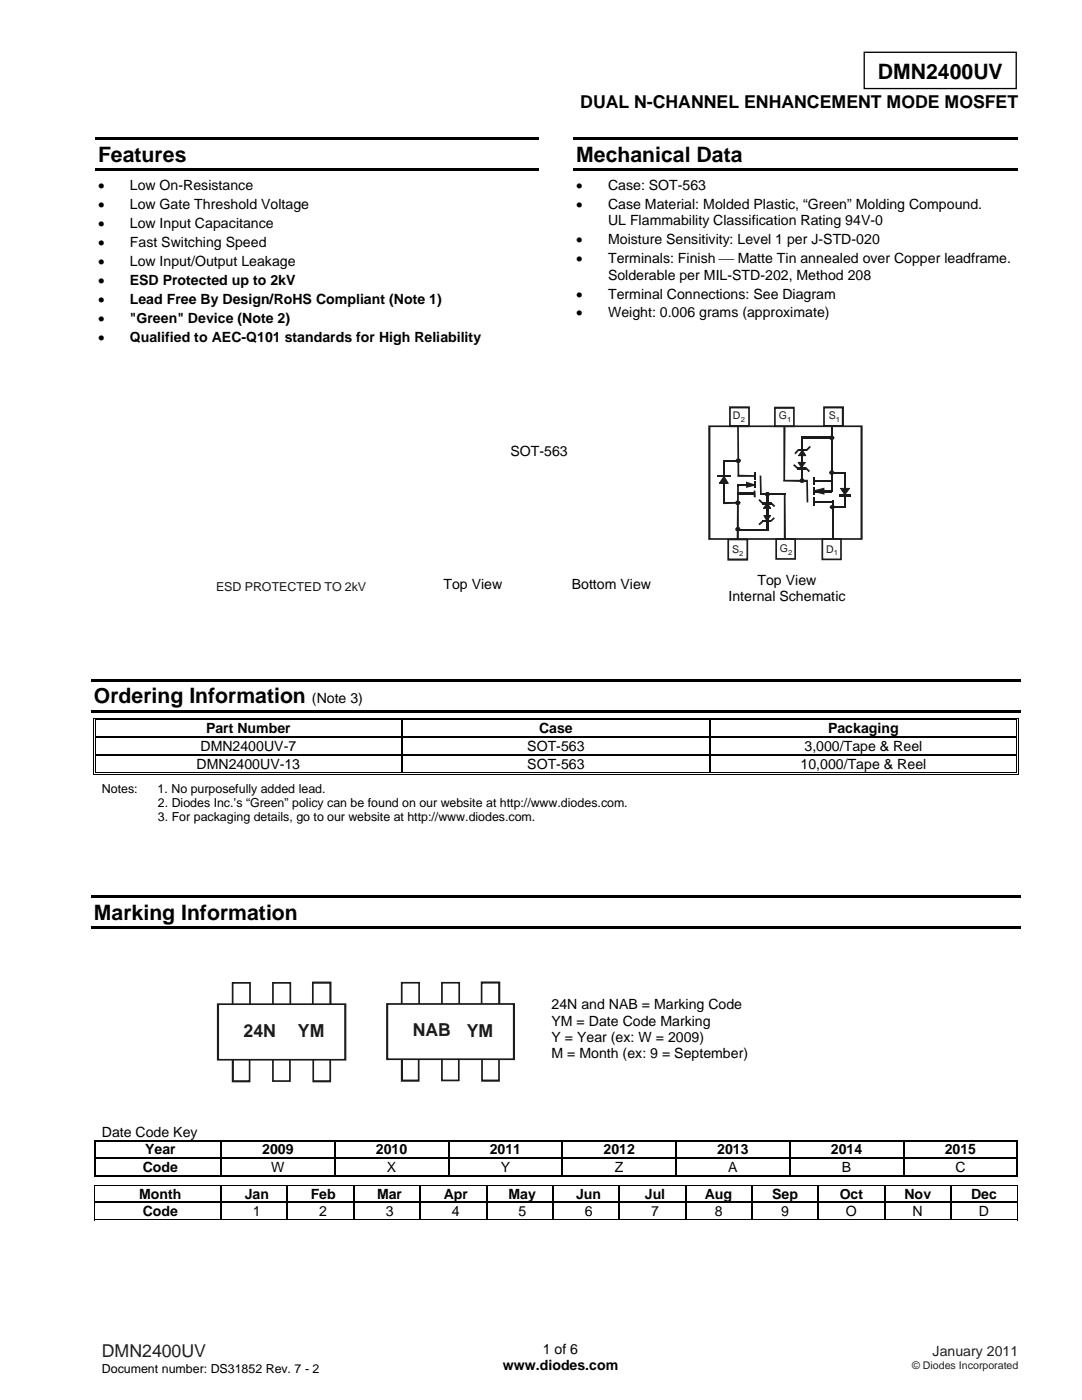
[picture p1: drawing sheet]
<svg xmlns="http://www.w3.org/2000/svg" width="216mm" height="279mm" viewBox="0 0 216 279" stroke-linecap="round" stroke-linejoin="round" font-family="sans-serif">
<path d="M172.4 10.4h30.4v7.3h-30.4z" fill="none" stroke="#000" stroke-width=".26"/>
<g fill="#000">
<path d="M19 27.5h88.6v.5h-88.6zM19 33.5h88.6v.6h-88.6zM114.4 27.5h88.7v.5h-88.7zM114.4 33.5h88.7v.6h-88.7zM18.2 135.6h185.5v.5h-185.5zM18.2 141.6h185.5v.6h-185.5zM18.6 143.2h.2v.6h-.2zM18.6 143.2h.5v.2h-.5zM18.6 147h.2v.3h-.2zM18.6 150.5h.2v.3h-.2zM18.6 154.4h.5v.2h-.5zM18.9 143.6h.2v.2h-.2z"/>
<path d="M18.9 143.6h.2v.1h-.2zM18.9 147h.2v.3h-.2zM18.9 150.5h.2v.3h-.2zM18.9 154.1h.2v.1h-.2zM80.2 143.7l.2 .1zM80.2 143.2h.5v.2h-.5zM80.2 143.6h.5v.1h-.5zM80.2 147h.2v.3h-.2zM80.2 150.5h.2v.3h-.2zM80.2 154.1h.5v.1h-.5zM141.5 143.7l.2 .1zM141.5 143.2h.5v.2h-.5z"/>
<path d="M141.5 143.6h.5v.1h-.5zM141.5 147h.2v.3h-.2zM141.5 150.5h.2v.3h-.2zM141.5 154.1h.5v.1h-.5zM141.5 154.4h.5v.2h-.5zM202.8 143.2h.5v.2h-.5zM202.8 143.6h.1v.2h-.1zM202.8 143.6h.1v.1h-.1zM202.8 147h.1v.3h-.1zM202.8 150.5h.1v.3h-.1zM202.8 154.4h.5v.2h-.5zM202.8 154.1h.1v.1h-.1z"/>
<path d="M203.1 143.2h.2v.6h-.2zM203.1 147h.2v.3h-.2zM203.1 150.5h.2v.3h-.2zM203.1 154.1h.2v.5h-.2zM18.2 178.7h185.5v.5h-185.5zM18.2 184.8h185.5v.5h-185.5zM18.7 227.5h.3v.3h-.3zM18.7 231h.3v.3h-.3zM18.8 236.4h.1v.2h-.1zM44 227.5h.3v.3h-.3zM44 231h.3v.3h-.3zM66.7 227.5h.3v.3h-.3z"/>
<path d="M66.7 231h.3v.3h-.3zM89.4 227.5h.2v.3h-.2zM89.4 231h.2v.3h-.2zM112.1 227.5h.3v.3h-.3zM112.1 231h.3v.3h-.3zM134.8 227.5h.2v.3h-.2zM134.8 231h.2v.3h-.2zM157.5 227.5h.2v.3h-.2zM157.5 231h.2v.3h-.2zM180.2 227.5h.2v.3h-.2zM180.2 231h.2v.3h-.2zM202.9 227.5h.2v.3h-.2z"/>
<path d="M202.9 231h.2v.3h-.2zM202.9 234.5h.2v.3h-.2zM202.9 236.4h.2v.2h-.2zM18.8 239.8h.1v.3h-.1zM44 239.8h.3v.3h-.3zM57.2 239.8h.3v.3h-.3zM70.5 239.8h.2v.3h-.2zM83.7 239.8h.3v.3h-.3zM97 239.8h.2v.3h-.2zM110.2 239.8h.2v.3h-.2zM123.4 239.8h.3v.3h-.3zM136.7 239.8h.2v.3h-.2z"/>
<path d="M149.9 239.8h.3v.3h-.3zM163.2 239.8h.2v.3h-.2zM176.4 239.8h.2v.3h-.2zM189.6 239.8h.3v.3h-.3zM202.9 239.8h.2v.3h-.2zM202.9 243.4h.2v.1h-.2z"/>
</g>
<g fill="none" stroke="#000" stroke-width=".2">
<path d="M18.7 143.8v3.2M18.7 147.3v3.2M18.7 150.8v3.8M19 143.8v3.2M19 147.3v3.2M19 150.8v3.3M19.1 143.3h61.1M19.1 143.7h61.1M19.1 154.5h122.4M19.1 154.1h61.1M80.7 143.3h60.8M80.7 143.7h60.8"/>
<path d="M80.7 154.1h60.8M142 143.3h60.8M142 143.7h60.8M142 154.5h60.8M142 154.1h60.8M202.8 143.8v3.2M202.8 147.3v3.2M202.8 150.8v3.3M203.2 143.8v3.2M203.2 147.3v3.2M203.2 150.8v3.3M18.8 236.5h184.3"/>
<path d="M18.9 236.6v3.2M203 236.6v3.2M18.8 243.4h184.1M18.9 240.1v3.4M203 240.1v3.4"/>
</g>
<g fill="none" stroke="#000" stroke-width=".25">
<path d="M19.1 147.1h61.1M19.1 150.6h61.1M80.3 143.8v3.2M80.3 147.3v3.2M80.3 150.8v3.3M80.4 147.1h61.1M80.4 150.6h61.1M141.6 143.8v3.2M141.6 147.3v3.2M141.6 150.8v3.3M141.7 147.1h61.1M141.7 150.6h61.1"/>
<path d="M18.7 227.6h25.3M18.7 234.7h25.3M18.9 227.8v3.2M18.9 231.3v3.5M18.9 240h25.1M19 231.1h25M44.1 227.8v3.2M44.1 231.3v3.5M44.1 236.6v3.2M44.3 227.6h22.4M44.3 231.1h22.4M44.3 234.7h22.4"/>
<path d="M44.3 240h12.9M57.4 236.6v3.2M57.5 240h13M66.8 227.8v3.2M66.8 231.3v3.5M67 227.6h22.4M67 231.1h22.4M67 234.7h22.4M70.6 236.6v3.2M70.7 240h13M83.8 236.6v3.2M84 240h13"/>
<path d="M89.5 227.8v3.2M89.5 231.3v3.5M89.6 227.6h22.5M89.6 231.1h22.5M89.6 234.7h22.5M97.1 236.6v3.2M97.2 240h13M110.3 236.6v3.2M110.4 240h13M112.2 227.8v3.2M112.2 231.3v3.5M112.4 227.6h22.4"/>
<path d="M112.4 231.1h22.4M112.4 234.7h22.4M123.6 236.6v3.2M123.7 240h13M134.9 227.8v3.2M134.9 231.3v3.5M135 227.6h22.5M135 231.1h22.5M135 234.7h22.5M136.8 236.6v3.2M136.9 240h13M150 236.6v3.2"/>
<path d="M150.2 240h13M157.6 227.8v3.2M157.6 231.3v3.5M157.7 227.6h22.5M157.7 231.1h22.5M157.7 234.7h22.5M163.3 236.6v3.2M163.4 240h13M176.5 236.6v3.2M176.6 240h13M180.3 227.8v3.2M180.3 231.3v3.5"/>
<path d="M180.4 227.6h22.5M180.4 231.1h22.5M180.4 234.7h22.5M189.8 236.6v3.2M189.9 240h13M203 227.8v3.2M203 231.3v3.5M44.1 240.1v3.3M57.4 240.1v3.3M70.6 240.1v3.3M83.8 240.1v3.3M97.1 240.1v3.3"/>
<path d="M110.3 240.1v3.3M123.6 240.1v3.3M136.8 240.1v3.3M150 240.1v3.3M163.3 240.1v3.3M176.5 240.1v3.3M189.8 240.1v3.3"/>
</g>
<path d="M141.6 84.9h30.3v.3h-30.3zM171.9 84.9h.2v.2h-.2zM171.7 85.1h.4v22.5h-.4zM171.9 107.6h.2v.1h-.2zM141.6 107.4h30.3v.3h-30.3zM141.3 107.6h.3v.1h-.3zM141.3 85.1h.5v22.5h-.5zM141.3 84.9h.3v.2h-.3z" fill="#1f1a17"/>
<path d="M168.6 94.2v3.4" fill="none" stroke="#1f1a17" stroke-width=".34"/>
<path d="M150.4 97.9h.3l.1 1.4h-.4z" fill="#1f1a17"/>
<path d="M153.1 98.2v7.7" fill="none" stroke="#1f1a17" stroke-width=".42"/>
<g fill="#1f1a17">
<path d="M162.3 97.2h.3v1.5h-.3z"/>
<path d="M162.3 95.2h.3v1.6h-.3z"/>
<path d="M162.3 99.3h.3v1.6h-.3z"/>
<path d="M150.4 94.2h.3v1.6h-.3z"/>
<path d="M150.4 96.1h.3v1.4h-.3z"/>
</g>
<path d="M147.1 96.7h2.4M160 87.2v8.6M165.9 85v7" fill="none" stroke="#1f1a17" stroke-width=".34"/>
<path d="M147.1 98.5h3.5M147.2 95h3.5M156.5 85.2v10.8M159.9 87.3h6" fill="none" stroke="#1f1a17" stroke-width=".42"/>
<g fill="#1f1a17">
<path d="M154.6 84.9h3.8v.3h-3.8zM158.4 85.1h.2v.1h-.2zM158.2 81.4h.4v3.7h-.4zM158.4 81.2h.2v.2h-.2zM154.6 81.2h3.8v.4h-3.8zM154.5 81.2h.1v.2h-.1zM154.5 81.4h.3v3.7h-.3zM154.5 85.1h.1v.1h-.1z"/>
<path d="M145.3 111.5h3.8v.4h-3.8zM149.1 111.6h.2v.3h-.2zM148.9 107.7h.4v3.9h-.4zM149.1 107.5h.2v.2h-.2zM145.3 107.5h3.8v.3h-3.8zM145.1 107.5h.2v.2h-.2zM145.1 107.7h.4v3.9h-.4zM145.1 111.6h.2v.3h-.2z"/>
<path d="M145.6 84.8h3.9v.4h-3.9zM149.5 85.1h.1v.1h-.1zM149.3 81.3h.3v3.8h-.3zM149.5 81.1h.1v.2h-.1zM145.6 81.1h3.9v.4h-3.9zM145.5 81.1h.1v.2h-.1zM145.5 81.3h.3v3.8h-.3zM145.5 85.1h.1v.1h-.1z"/>
<path d="M154.9 111.4h3.8v.3h-3.8zM158.7 111.5h.1v.2h-.1zM158.5 107.6h.3v3.9h-.3zM158.7 107.4h.1v.2h-.1zM154.9 107.4h3.8v.3h-3.8zM154.7 107.4h.2v.2h-.2zM154.7 107.6h.3v3.9h-.3zM154.7 111.5h.2v.2h-.2z"/>
<path d="M164.4 84.8h3.8v.4h-3.8zM168.2 85h.2v.2h-.2zM168 81.3h.4v3.7h-.4zM168.2 81.1h.2v.2h-.2zM164.4 81.1h3.8v.4h-3.8zM164.3 81.1h.1v.2h-.1zM164.3 81.3h.3v3.7h-.3zM164.3 85h.1v.2h-.1z"/>
<path d="M164.1 111.5h3.7v.3h-3.7zM167.8 111.6h.2v.2h-.2zM167.6 107.6h.4v4h-.4zM167.8 107.4h.2v.2h-.2zM164.1 107.4h3.7v.3h-3.7zM163.9 107.4h.2v.2h-.2zM163.9 107.6h.4v4h-.4zM163.9 111.6h.2v.2h-.2z"/>
</g>
<path d="M147.2 96.8v10.9M147.3 85.1v10" fill="none" stroke="#1f1a17" stroke-width=".42"/>
<path d="M144.5 91.9v8.6" fill="none" stroke="#1f1a17" stroke-width=".34"/>
<path d="M147.1 96.6h.3v.4h-.3z" fill="#1f1a17"/>
<path d="M143.2 95h2.6M144.3 91.9h3.1M151.6 98.6h5.1M162.6 95.9h3.2M165.9 94.3h2.8M165.9 90.7v7.4M166.1 99.9v7.7M168.7 98.9v2.5M147.6 105.7h5.4M162.5 100.1h3.8M165.8 101.2h3" fill="none" stroke="#1f1a17" stroke-width=".34"/>
<path d="M151.8 94.9v3.8M156.6 98.6v8.9M161.1 95.8v4.5M162.7 98h3.3M167.5 99h2.3M144.4 100.4h2.9" fill="none" stroke="#1f1a17" stroke-width=".42"/>
<path d="M156.3 96h4.7" fill="none" stroke="#1f1a17" stroke-width=".44"/>
<path d="M167.7 97.5h1.8l-.9 1.2z" fill="#1f1a17"/>
<path d="M167.7 97.5h1.8l-.9 1.2z" fill="none" stroke="#1f1a17" stroke-width=".2"/>
<path d="M159.3 92.3h1.4l-.8 1z" fill="#1f1a17"/>
<path d="M159.3 92.3h1.4l-.8 1z" fill="none" stroke="#1f1a17" stroke-width=".2"/>
<path d="M152.4 102.9h1.4l-.8 1z" fill="#1f1a17"/>
<path d="M152.4 102.9h1.4l-.8 1z" fill="none" stroke="#1f1a17" stroke-width=".2"/>
<path d="M160.1 89.8l.7 1.1h-1.5z" fill="#1f1a17"/>
<path d="M160.1 89.8l.7 1.1h-1.5z" fill="none" stroke="#1f1a17" stroke-width=".2"/>
<path d="M153.1 100.4l.7 1.1h-1.5z" fill="#1f1a17"/>
<path d="M153.1 100.4l.7 1.1h-1.5z" fill="none" stroke="#1f1a17" stroke-width=".2"/>
<path d="M144.5 95.1l.8 1.4h-1.8z" fill="#242938"/>
<path d="M144.5 95.1l.8 1.4h-1.8z" fill="none" stroke="#1f1a17" stroke-width=".2"/>
<g fill="#1f1a17">
<path d="M162.6 98.1l1.7-.5v.9z"/>
<path d="M149 96.4l1.4 .4-1.4 .3z"/>
<path d="M144.5 95.6l.5 .8h-1.2z"/>
<path d="M152.8 98.5l.5-.1 .1 .3-.4 .2-.2-.2z" fill-rule="evenodd"/>
<path d="M159.9 95.7l.5 .1-.2 .4h-.3l-.2-.3z" fill-rule="evenodd"/>
<path d="M146.9 105.5l.4-.2 .3 .2v.3l-.3 .1h-.3z" fill-rule="evenodd"/>
<path d="M147 100.2l.3-.1 .2 .4-.4 .1-.2-.3z" fill-rule="evenodd"/>
<path d="M165.7 87.2l.2-.2 .3 .1 .1 .4-.4 .1-.3-.2z" fill-rule="evenodd"/>
<path d="M165.7 94.1h.4l.2 .4-.4 .2-.2-.1z" fill-rule="evenodd"/>
<path d="M165.9 101l.3-.1 .3 .2v.2l-.6 .2-.1-.3z" fill-rule="evenodd"/>
<circle cx="147.3" cy="91.9" r=".32"/>
</g>
<g fill="#1f1a17">
<path d="M158.5 92.6l.8 .7-.3 .3-.8-.7z"/>
<path d="M151.3 104.6l.8-.7 .2 .3-.7 .6z"/>
<path d="M159.2 89.7l.2 .2-.6 .8-.3-.3z"/>
<path d="M153.6 104l.8-.8 .2 .3-.7 .7z"/>
<path d="M160.8 89.7l.7-.7 .3 .2-.8 .8z"/>
<path d="M153.9 100.3l.8 .6-.2 .3-.8-.7z"/>
<path d="M151.6 99.6l.7 .8-.2 .2-.8-.8z"/>
<path d="M160.6 93.5l.3-.3 .7 .8-.2 .2z"/>
<path d="M159.1 93.2h1.8v.4h-1.8z"/>
<path d="M152.1 103.8h1.8v.4h-1.8z"/>
<path d="M159.3 89.7h1.7v.3h-1.7z"/>
<path d="M152.1 100.2h1.8v.4h-1.8z"/>
<path d="M164.2 97.6h.3v.9h-.3zM164.3 97.4l.2-.1v.3zM162.6 97.8l1.7-.4v.3l-1.7 .5zM162.6 97.8v.4zM162.6 97.9l1.7 .4v.4l-1.7-.5zM164.3 98.5h.2v.2h-.2z"/>
<path d="M148.9 96.4h.3v.7h-.3zM148.9 97.1l.2 .2-.2 .1zM149 97l1.4-.4 .1 .4-1.4 .3zM150.5 96.6v.4zM149.1 96.2l1.4 .4-.1 .4-1.4-.5zM148.9 96.1l.2 .1-.1 .2h-.1z"/>
<path d="M143.8 96.1l1.2 .1v.3h-1.2zM145 96.4l.1-.2 .3 .3h-.4zM144.3 95.7l.2-.2 .6 .7-.2 .3zM144.5 95.3v.3l-.2-.1zM144.3 95.5l.2 .2-.5 .8-.3-.3zM143.7 96.2l.1 .3h-.4z"/>
<path d="M147.3 91.4v.4zM147.3 91.4l.4 .2-.3 .3zM147.7 91.6l.1 .3h-.4zM147.6 91.9h.2zM147.4 91.9h.4zM147.4 91.9h.4zM147.4 91.9h.4l-.1 .4zM147.3 92l.1-.1 .3 .4-.4 .1zM147.3 92.2v.2zM147.3 92v.4zM147.3 92v.4zM147.2 91.9l.1 .1v.4l-.4-.1zM146.8 91.9h.4l-.3 .4zM146.8 91.9h.2zM146.8 91.9h.4zM146.8 91.9h.4zM146.8 91.7l.2-.1 .2 .3h-.4zM147.1 91.5l.2-.1v.5l-.3-.3zM147.3 91.4v.2zM147.3 91.4v.4z"/>
<path d="M153.1 98.2v.4zM153.1 98.2l.3 .1-.1 .3h-.2zM153.4 98.3l.2 .4h-.3zM153.4 98.7h.2zM153.3 98.7h.3zM153.3 98.7h.3zM153.3 98.7h.3l-.2 .3zM153.1 98.7h.2l.1 .3-.3 .1zM153.1 98.9v.2zM153.1 98.7v.4zM153.1 98.7v.4zM153 98.7l.1 .4-.3-.1zM152.6 98.7h.4l-.2 .3zM152.6 98.7h.2zM152.6 98.7h.3zM152.6 98.7h.3zM152.8 98.3l.2 .3-.4 .1zM152.8 98.3l.3-.1v.4zM153.1 98.2v.2zM153.1 98.2v.4z"/>
<path d="M160 95.5v.3zM160 95.5l.4 .1-.2 .2h-.2zM160.4 95.6l.1 .3h-.3zM160.4 95.9h.1zM160.2 95.9h.3zM160.2 95.9h.3zM160.2 95.9h.3l-.1 .4zM160 96h.2l.2 .3-.1 .1h-.3zM160 96.2v.2zM160 96v.4zM160 96v.4zM159.9 96l.1 .4-.3-.1zM159.5 95.9l.4 .1-.2 .3zM159.5 95.9h.2zM159.5 95.9h.4zM159.5 95.9h.4zM159.7 95.6l.2 .3h-.4zM159.7 95.6l.3-.1v.3zM160 95.5v.2zM160 95.5v.3z"/>
<path d="M147.3 105.2v.3zM147.3 105.2l.3 .1-.3 .3zM147.6 105.3l.2 .3h-.5zM147.6 105.6h.2zM147.4 105.6h.4zM147.4 105.6h.4zM147.4 105.6h.4l-.2 .3-.3-.2zM147.3 105.8v-.1l.3 .2-.3 .2zM147.3 105.9v.2zM147.3 105.8v.3zM147.3 105.8v.3zM147.2 105.7l.1 .4-.4-.2zM146.7 105.6l.5 .1-.3 .2h-.2zM146.7 105.6h.2zM146.7 105.6h.4zM146.7 105.6h.4zM146.7 105.4l.2-.1 .3 .3h-.5zM146.9 105.3l.4-.1-.1 .4zM147.3 105.2v.1zM147.3 105.2v.3z"/>
<path d="M147.3 99.9v.4zM147.3 99.9l.3 .1-.3 .3zM147.6 100l.2 .4h-.5zM147.5 100.4h.3zM147.3 100.4h.5zM147.3 100.4h.5zM147.3 100.4h.5l-.2 .3zM147.3 100.4l.3 .3-.3 .1zM147.3 100.6v.2zM147.3 100.4v.4zM147.3 100.4v.4zM146.8 100.7l.5-.3v.4zM146.7 100.4h.4l-.3 .3zM146.7 100.4h.2zM146.7 100.4h.4zM146.7 100.4h.4zM146.8 100l.3 .4h-.4zM146.8 100l.4-.1 .1 .4zM147.2 99.9l.1 .2zM147.3 99.9v.4z"/>
<path d="M165.9 86.9v.4zM165.9 86.9l.4 .1-.2 .3h-.2zM166.3 87l.2 .4h-.4zM166.3 87.4h.2zM166.1 87.4h.4zM166.1 87.4h.4zM166.1 87.4h.4l-.2 .3zM165.9 87.5l.2-.1 .1 .4h-.3zM165.9 87.6v.2zM165.9 87.5v.3zM165.9 87.5v.3zM165.9 87.4v.4l-.3-.1zM165.4 87.4h.5l-.3 .3zM165.4 87.4h.2zM165.4 87.4h.4zM165.4 87.4h.4zM165.6 87l.3 .3-.5 .1zM165.6 87l.3-.1v.4zM165.9 86.9v.1zM165.9 86.9v.4z"/>
<path d="M165.9 93.9v.3zM165.9 93.9l.4 .1-.2 .3-.2-.1zM166.3 94l.2 .3h-.4zM166.3 94.3h.2zM166.1 94.3h.4zM166.1 94.3h.4zM166.1 94.3h.4v.3l-.2 .1zM165.9 94.5l.2-.1 .2 .3-.4 .1zM165.9 94.7v.1zM165.9 94.5v.3zM165.9 94.5v.3zM165.9 94.4v.4l-.3-.1zM165.4 94.3l.5 .1-.3 .3zM165.4 94.3h.2zM165.4 94.3h.4zM165.4 94.3h.4zM165.6 94l.3 .3h-.5zM165.6 94l.3-.1v.4zM165.9 93.9v.2zM165.9 93.9v.3z"/>
<path d="M166.1 100.8v.3zM166.1 100.8l.4 .1-.3 .2zM166.5 100.9l.1 .3-.4-.1zM166.5 101.2h.1zM166.3 101.2h.3zM166.3 101.2h.3zM166.3 101.2h.3l-.1 .3-.3-.2zM166.1 101.3l.4 .2-.4 .1zM166.1 101.5v.1zM166.1 101.3v.3zM166.1 101.3v.3zM166 101.3l.1 .3-.3-.1zM165.6 101.2l.4 .1-.2 .2zM165.6 101.2h.2zM165.6 101.2h.3zM165.6 101.2h.3zM165.6 101l.2-.1 .2 .2-.4 .1zM165.8 100.9l.3-.1v.3zM166.1 100.8v.1zM166.1 100.8v.3z"/>
<path d="M43.5 200.2h25.4v.4h-25.4zM68.9 200.2h.2v.2h-.2zM68.7 200.4h.4v11.1h-.4zM68.9 211.5h.2v.2h-.2zM43.5 211.3h25.4v.4h-25.4zM43.3 211.5h.2v.2h-.2zM43.3 200.4h.4v11.1h-.4zM43.3 200.2h.2v.2h-.2z"/>
<path d="M57.8 196.2h.3v4.2h-.3zM57.9 196h.2v.2h-.2zM54.5 196h3.4v.3h-3.4zM54.3 196h.2v.2h-.2zM54.3 196.2h.3v4.2h-.3z"/>
<path d="M49.7 196.2h.4v4.2h-.4zM49.9 196h.2v.2h-.2zM46.4 196h3.5v.3h-3.5zM46.2 196h.2v.2h-.2zM46.2 196.2h.4v4.2h-.4z"/>
<path d="M65.7 196.2h.4v4.2h-.4zM66 195.9h.1v.3h-.1zM62.4 195.9h3.6v.4h-3.6zM62.3 195.9h.1v.3h-.1zM62.3 196.2h.3v4.2h-.3z"/>
<path d="M46.2 211.5h.5v4.3h-.5zM46.2 215.8h.3v.2h-.3zM46.5 215.6h3.3v.4h-3.3zM49.8 215.8h.2v.2h-.2zM49.6 211.5h.4v4.3h-.4z"/>
<path d="M54.3 211.4h.3v4.4h-.3zM54.3 215.8h.2v.1h-.2zM54.5 215.6h3.3v.3h-3.3zM57.8 215.8h.2v.1h-.2zM57.7 211.4h.3v4.4h-.3z"/>
<path d="M62.3 211.5h.4v4.3h-.4zM62.3 215.8h.2v.2h-.2zM62.5 215.6h3.4v.4h-3.4zM65.9 215.8h.2v.2h-.2zM65.7 211.5h.4v4.3h-.4z"/>
<path d="M77.3 200.2h25.2v.3h-25.2zM102.5 200.2h.3v.2h-.3zM102.3 200.4h.5v11h-.5zM102.5 211.4h.3v.2h-.3zM77.3 211.2h25.2v.4h-25.2zM77 211.4h.3v.2h-.3zM77 200.4h.5v11h-.5zM77 200.2h.3v.2h-.3z"/>
<path d="M91.5 196.1h.3v4.3h-.3zM91.6 196h.2v.1h-.2zM88.2 196h3.4v.3h-3.4zM88 196h.2v.1h-.2zM88 196.1h.3v4.3h-.3z"/>
<path d="M83.5 196.1h.3v4.3h-.3zM83.6 196h.2v.1h-.2zM80.2 196h3.4v.3h-3.4zM80 196h.2v.1h-.2zM80 196.1h.3v4.3h-.3z"/>
<path d="M99.4 196.1h.4v4.3h-.4zM99.7 195.9h.1v.2h-.1zM96.1 195.9h3.6v.4h-3.6zM95.9 195.9h.2v.2h-.2zM95.9 196.1h.4v4.3h-.4z"/>
<path d="M80 211.4h.4v4.2h-.4zM80 215.6h.2v.3h-.2zM80.2 215.5h3.3v.4h-3.3zM83.5 215.6h.2v.3h-.2zM83.4 211.4h.3v4.2h-.3z"/>
<path d="M88 211.3h.3v4.3h-.3zM88 215.6h.2v.2h-.2zM88.2 215.5h3.3v.3h-3.3zM91.5 215.6h.2v.2h-.2zM91.4 211.3h.3v4.3h-.3z"/>
<path d="M96 211.4h.4v4.2h-.4zM96 215.6h.2v.3h-.2zM96.2 215.5h3.4v.4h-3.4zM99.6 215.6h.1v.3h-.1zM99.4 211.4h.3v4.2h-.3z"/>
</g>
<g font-size="4.2">
<text x="175.2" y="15.8">DMN2400UV</text>
<text x="19.6" y="32.3">Features</text>
<text x="115" y="32.3">Mechanical Data</text>
<text x="18.7" y="140.4">Ordering Information</text>
<text x="18.7" y="183.5">Marking Information</text>
</g>
<g font-size="3.6" fill="#1f1a17">
<text x="48.6" y="206.9">24N</text>
<text x="59.5" y="207">YM</text>
<text x="82.4" y="206.8">NAB</text>
<text x="93.2" y="206.9">YM</text>
</g>
<text font-size="3.5" x="115.8" y="21.5">DUAL N-CHANNEL ENHANCEMENT MODE MOSFET</text>
<text font-size="3.5" fill="#231f20" x="20.3" y="270.9">DMN2400UV</text>
<g font-size="2.8">
<text x="19.6" y="37.9">•</text>
<text x="19.6" y="41.7">•</text>
<text x="25.9" y="37.9">Low On-Resistance</text>
<text x="25.9" y="41.7">Low Gate Threshold Voltage</text>
<text x="115" y="37.9">•</text>
<text x="115" y="41.7">•</text>
<text x="121.3" y="37.9">Case: SOT-563</text>
<text x="121.3" y="41.7">Case Material: Molded Plastic, “Green” Molding Compound.</text>
<text x="19.6" y="45.5">•</text>
<text x="25.9" y="45.5">Low Input Capacitance</text>
<text x="121.3" y="44.9">UL Flammability Classification Rating 94V-0</text>
<text x="19.6" y="49.3">•</text>
<text x="19.6" y="53.1">•</text>
<text x="25.9" y="49.3">Fast Switching Speed</text>
<text x="25.9" y="53.1">Low Input/Output Leakage</text>
<text x="115" y="48.7">•</text>
<text x="115" y="52.6">•</text>
<text x="121.3" y="52.6">Terminals: Finish ⎯Matte Tin annealed over Copper leadframe.</text>
<text x="121.3" y="48.7">Moisture Sensitivity: Level 1 per J-STD-020</text>
<text x="19.6" y="56.9">•</text>
<text x="25.9" y="56.9">ESD Protected up to 2kV</text>
<text x="115" y="59.6">•</text>
<text x="121.3" y="55.8">Solderable per MIL-STD-202, Method 208</text>
<text x="121.3" y="59.6">Terminal Connections: See Diagram</text>
<text x="19.6" y="60.6">•</text>
<text x="19.6" y="64.4">•</text>
<text x="25.9" y="60.6">Lead Free By Design/RoHS Compliant (Note 1)</text>
<text x="25.9" y="64.4">&quot;Green&quot; Device (Note 2)</text>
<text x="115" y="63.4">•</text>
<text x="121.3" y="63.4">Weight: 0.006 grams (approximate)</text>
<text x="19.6" y="68.2">•</text>
<text x="25.9" y="68.2">Qualified to AEC-Q101 standards for High Reliability</text>
<text x="101.9" y="91">SOT-563</text>
<text x="88.5" y="117.6">Top View</text>
<text x="114.1" y="117.6">Bottom View</text>
<text x="145.4" y="120">Internal Schematic</text>
<text x="151.2" y="116.8">Top View</text>
<text x="62.3" y="140.4">(Note 3)</text>
<text x="40" y="149.9">DMN2400UV-7</text>
<text x="41.1" y="146.4">Part Number</text>
<text x="105.2" y="149.9">SOT-563</text>
<text x="107.6" y="146.4">Case</text>
<text x="160.5" y="149.9">3,000/Tape &amp; Reel</text>
<text x="165.2" y="146.4">Packaging</text>
<text x="39.2" y="153.4">DMN2400UV-13</text>
<text x="105.2" y="153.4">SOT-563</text>
<text x="159.8" y="153.4">10,000/Tape &amp; Reel</text>
<text x="110.1" y="201.4">24N and NAB = Marking Code</text>
<text x="110.1" y="204.7">YM = Date Code Marking</text>
<text x="110.1" y="207.9">Y = Year (ex: W = 2009)</text>
<text x="110.1" y="211.2">M = Month (ex: 9 = September)</text>
<text x="20.3" y="226.9">Date Code Key</text>
<text x="28.5" y="233.9">Code</text>
<text x="29" y="230.4">Year</text>
<text x="52.3" y="230.4">2009</text>
<text x="54.1" y="233.9">W</text>
<text x="75" y="230.4">2010</text>
<text x="77.2" y="233.9">X</text>
<text x="97.7" y="230.4">2011</text>
<text x="99.9" y="233.9">Y</text>
<text x="120.4" y="230.4">2012</text>
<text x="122.7" y="233.9">Z</text>
<text x="143.1" y="230.4">2013</text>
<text x="145.3" y="233.9">A</text>
<text x="165.8" y="230.4">2014</text>
<text x="168" y="233.9">B</text>
<text x="188.5" y="230.4">2015</text>
<text x="190.6" y="233.9">C</text>
<text x="27.8" y="239.2">Month</text>
<text x="48.8" y="239.2">Jan</text>
<text x="62" y="239.2">Feb</text>
<text x="75.2" y="239.2">Mar</text>
<text x="88.5" y="239.2">Apr</text>
<text x="101.5" y="239.2">May</text>
<text x="115" y="239.2">Jun</text>
<text x="128.7" y="239.2">Jul</text>
<text x="140.7" y="239.2">Aug</text>
<text x="154.1" y="239.2">Sep</text>
<text x="167.5" y="239.2">Oct</text>
<text x="180.5" y="239.2">Nov</text>
<text x="193.8" y="239.2">Dec</text>
<text x="28.5" y="242.7">Code</text>
<text x="50.5" y="242.7">1</text>
<text x="63.7" y="242.7">2</text>
<text x="77" y="242.7">3</text>
<text x="90.2" y="242.7">4</text>
<text x="103.4" y="242.7">5</text>
<text x="116.7" y="242.7">6</text>
<text x="129.9" y="242.7">7</text>
<text x="142.6" y="242.7">8</text>
<text x="155.9" y="242.7">9</text>
<text x="168.8" y="242.7">O</text>
<text x="182.1" y="242.7">N</text>
<text x="195.3" y="242.7">D</text>
<text x="100.3" y="273.5">www.diodes.com</text>
<text x="108.3" y="270.2">1 of 6</text>
</g>
<text font-size="2.8" fill="#231f20" x="186.1" y="270.6">January 2011</text>
<text font-size="2.5" fill="#1f1a17" x="43.1" y="118">ESD PROTECTED TO 2kV</text>
<g font-size="2.5">
<text x="20.3" y="158.2">Notes:</text>
<text x="31.5" y="158.2">1. No purposefully added lead.</text>
<text x="31.5" y="161.1">2. Diodes Inc.’s “Green” policy can be found on our website at http://www.diodes.com.</text>
<text x="31.5" y="163.9">3. For packaging details, go to our website at http://www.diodes.com.</text>
<text x="20.3" y="274">Document number: DS31852 Rev. 7 - 2</text>
</g>
<g font-size="2.1" fill="#1f1a17">
<text x="146.2" y="83.7">D</text>
<text x="155.4" y="83.6">G</text>
<text x="165.4" y="83.6">S</text>
<text x="146.1" y="110.3">S</text>
<text x="155.6" y="110.2">G</text>
<text x="164.8" y="110.3">D</text>
</g>
<text font-size="2.1" fill="#231f20" x="182" y="273.2">© Diodes Incorporated</text>
<g font-size="1.4" fill="#1f1a17">
<text x="147.8" y="84.2">2</text>
<text x="157.1" y="84.2">1</text>
<text x="166.8" y="84.2">1</text>
<text x="147.5" y="110.9">2</text>
<text x="157.2" y="110.8">2</text>
<text x="166.4" y="110.8">1</text>
</g>
</svg>
